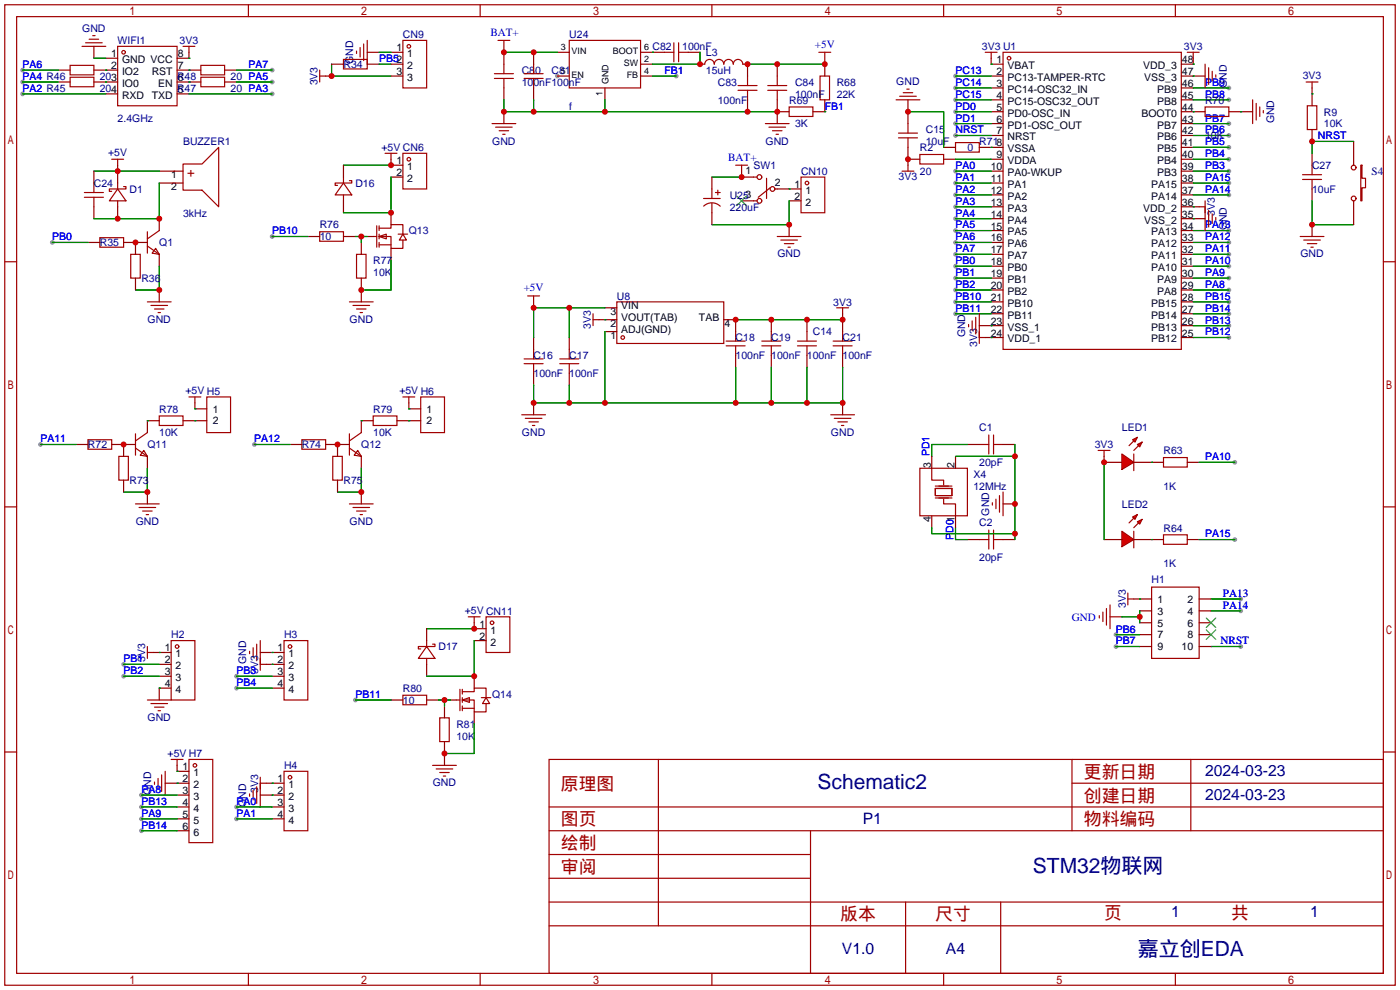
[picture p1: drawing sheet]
<svg xmlns="http://www.w3.org/2000/svg" width="299mm" height="212mm" viewBox="0 0 299 212" stroke-linecap="round" stroke-linejoin="round" font-family="sans-serif">
<g fill="#999">
<circle cx="119.1" cy="16.3" r=".51"/>
<circle cx="4.8" cy="20.1" r=".51"/>
<circle cx="58.2" cy="20.1" r=".51"/>
<circle cx="4.8" cy="17.5" r=".51"/>
<circle cx="58.2" cy="17.5" r=".51"/>
<circle cx="4.8" cy="15" r=".51"/>
<circle cx="58.2" cy="15" r=".51"/>
<circle cx="11.2" cy="51.8" r=".51"/>
<circle cx="263.9" cy="98.8" r=".51"/>
<circle cx="263.9" cy="115.3" r=".51"/>
<circle cx="265.2" cy="128" r=".51"/>
<circle cx="265.2" cy="130.6" r=".51"/>
<circle cx="265.2" cy="138.2" r=".51"/>
<circle cx="238.5" cy="135.6" r=".51"/>
<circle cx="238.5" cy="138.2" r=".51"/>
<circle cx="204.2" cy="36.6" r=".51"/>
<circle cx="204.2" cy="39.1" r=".51"/>
<circle cx="204.2" cy="41.7" r=".51"/>
<circle cx="204.2" cy="44.2" r=".51"/>
<circle cx="204.2" cy="46.7" r=".51"/>
<circle cx="204.2" cy="49.3" r=".51"/>
<circle cx="204.2" cy="51.8" r=".51"/>
<circle cx="204.2" cy="54.4" r=".51"/>
<circle cx="262.6" cy="62" r=".51"/>
<circle cx="262.6" cy="59.4" r=".51"/>
<circle cx="262.6" cy="56.9" r=".51"/>
<circle cx="262.6" cy="54.4" r=".51"/>
<circle cx="262.6" cy="51.8" r=".51"/>
<circle cx="262.6" cy="49.3" r=".51"/>
<circle cx="262.6" cy="41.7" r=".51"/>
<circle cx="262.6" cy="39.1" r=".51"/>
<circle cx="204.2" cy="56.9" r=".51"/>
<circle cx="204.2" cy="59.4" r=".51"/>
<circle cx="204.2" cy="62" r=".51"/>
<circle cx="262.6" cy="36.6" r=".51"/>
<circle cx="262.6" cy="34" r=".51"/>
<circle cx="262.6" cy="31.5" r=".51"/>
<circle cx="262.6" cy="29" r=".51"/>
<circle cx="262.6" cy="26.4" r=".51"/>
<circle cx="262.6" cy="21.3" r=".51"/>
<circle cx="262.6" cy="18.8" r=".51"/>
<circle cx="204.2" cy="64.5" r=".51"/>
<circle cx="204.2" cy="67.1" r=".51"/>
<circle cx="262.6" cy="72.1" r=".51"/>
<circle cx="262.6" cy="69.6" r=".51"/>
<circle cx="262.6" cy="67.1" r=".51"/>
<circle cx="262.6" cy="64.5" r=".51"/>
<circle cx="204.2" cy="23.9" r=".51"/>
<circle cx="204.2" cy="26.4" r=".51"/>
<circle cx="204.2" cy="29" r=".51"/>
<circle cx="204.2" cy="16.3" r=".51"/>
<circle cx="204.2" cy="18.8" r=".51"/>
<circle cx="204.2" cy="21.3" r=".51"/>
<circle cx="26.4" cy="142" r=".51"/>
<circle cx="26.4" cy="144.5" r=".51"/>
<circle cx="8.6" cy="95" r=".51"/>
<circle cx="54.4" cy="95" r=".51"/>
<circle cx="58.2" cy="50.5" r=".51"/>
<circle cx="50.5" cy="172.5" r=".51"/>
<circle cx="50.5" cy="175" r=".51"/>
<circle cx="30.2" cy="172.5" r=".51"/>
<circle cx="30.2" cy="177.5" r=".51"/>
<circle cx="30.2" cy="175" r=".51"/>
<circle cx="30.2" cy="169.9" r=".51"/>
<circle cx="50.5" cy="144.5" r=".51"/>
<circle cx="50.5" cy="147.1" r=".51"/>
<circle cx="144.5" cy="16.3" r=".51"/>
<circle cx="75.9" cy="149.6" r=".51"/>
</g>
<g fill="none" stroke="#a10000" stroke-width=".25">
<path d="M1 1h297.2v209.6h-297.2zM3.6 3.6h292.1v204.4h-292.1zM15 16.5h5.1v2h-5.1zM15 14h5.1v2h-5.1zM17.5 9.9h5.1M18.3 9.1h3.5M19 8.4h2.1M19.8 7.6h.5M25.1 9.9h12.7v12.7h-12.7zM39.1 9.9h2.6M40.4 9.9v1.3M42.9 16.5h5.1v2h-5.1z"/>
<path d="M42.9 14h5.1v2h-5.1zM53.1 1v2.6M68.3 15v2.5M68.3 16.3h1.3M73.4 12.7h5.1v2h-5.1zM76.2 10.9v.5M77 10.2v2M77.7 9.4v3.6M78.5 8.6v5.1M86.1 8.6h5.1v10.2h-5.1zM102.6 1v2.6M152.1 1v2.6"/>
<path d="M201.7 1v2.6M214.4 11.2h38.1v63.5h-38.1zM251.2 1v2.6M279.1 17.5h2.6M280.4 17.5v1.3M20.1 39.1v2M23.9 34h2.5M25.1 34v1.3M25.1 39.1v1.3M26.4 39.9h.5v.5h-3.5v.5h.5M39.1 35.1h4.1l3.5-3.6v12.7l-3.5-3.6h-4.1zM86.1 32.8h5.1v7.6h-5.1z"/>
<path d="M278.4 38.4h4M278.4 37.3h4M279.4 22.6h2v5.1h-2zM280.4 35.3v2M280.4 38.4v2M290.8 35.3h.3v2.8h.7v2h-.7v2.8h-.3zM1 55.9h2.6M18 42.2h4.1M18 41.1h4.1M20.1 42.2v2M21.3 50.8h5.1v2h-5.1zM25.1 40.4l1.8 2.5h-3.5z"/>
<path d="M25.1 42.9v1.3M27.9 54.4h2.1v5h-2.1zM31.5 52.6l2.5 1.8M31.5 49.5v4.6M33.3 53.1l.7 1.3-1.5-.3zM34 49.3l-2.5 1.8M277.9 50.5h5.1M278.6 51.3h3.6M279.4 52.1h2M280.2 52.8h.5M295.7 55.9h2.5M31.5 64.5h5.1"/>
<path d="M32.3 65.3h3.5M33 66h2.1M33.8 66.8h.5M209.3 95h2M211.3 93v4M212.3 95h2.1M212.3 93v4M242.3 97v3.6M1 108.3h2.6M196.6 100.1h10.2v10.1h-10.2zM199.1 100.1v2.5h2.6v1M199.9 104.4h3.6v1.5h-3.6z"/>
<path d="M199.9 106.4h3.6M199.9 103.9h3.6M201.7 106.7v1h2.5v2.5M209.3 115.3h2M211.3 113.3v4M212.1 107.4v.5M212.3 113.3v4M212.3 115.3h2.1M212.9 106.7v2M213.6 105.9v3.6M214.4 105.2v5M295.7 108.3h2.5"/>
<path d="M1 160.7h2.6M117.3 162.3h178.4v45.7h-178.4zM117.3 177.5h178.4M117.3 172.5h178.4M140.7 162.3v35.6M173.2 177.5v30.5M229.1 162.3v15.2M229.1 167.4h66.6M254.5 162.3v15.2M295.7 160.7h2.5M117.3 182.6h55.9M117.3 197.9h178.4"/>
<path d="M117.3 192.8h178.4M117.3 187.7h55.9M193.5 192.8v15.2M213.9 192.8v15.2M53.1 208v2.6M102.6 208v2.6M152.1 208v2.6M201.7 208v2.6M251.2 208v2.6"/>
<circle cx="26.4" cy="11.2" r=".38"/>
<circle cx="87.4" cy="9.9" r=".38"/>
<circle cx="215.6" cy="12.4" r=".38"/>
<circle cx="87.4" cy="34" r=".38"/>
<circle cx="289.3" cy="35.8" r=".51"/>
<circle cx="289.3" cy="42.4" r=".51"/>
</g>
<g fill="none" stroke="#870000" stroke-width=".25">
<path d="M12.4 15h2.6M12.4 17.5h2.6M20.1 15h5M20.1 17.5h5M20.1 9.9v2.5M22.6 12.4h2.5M37.8 15h5.1M37.8 17.5h5.1M40.4 11.2v1.2h-2.6M48 15h2.5M48 17.5h2.5M69.6 16.3h1.3"/>
<path d="M70.9 13.7h2.5M78.5 11.2h2.5M78.5 13.7h2.5M83.6 11.2h2.5M83.6 16.3h2.5M83.6 13.7h2.5M211.8 16.3h2.6M211.8 13.7h2.6M211.8 18.8h2.6M252.5 16.3h2.5M252.5 13.7h2.5M252.5 18.8h2.5"/>
<path d="M280.4 18.8v3.8M20.1 36.6v2.5M22.6 20.1h2.5M25.1 35.3v3.8M34 36.6h5.1M34 39.1h5.1M37.8 20.1h2.6M83.6 35.3h2.5M83.6 37.8h2.5M211.8 36.6h2.6M211.8 39.1h2.6M211.8 21.3h2.6"/>
<path d="M211.8 23.9h2.6M211.8 26.4h2.6M211.8 29h2.6M211.8 31.5h2.6M211.8 34h2.6M252.5 36.6h2.5M252.5 39.1h2.5M252.5 21.3h2.5M252.5 23.9h2.5M252.5 26.4h2.5M252.5 29h2.5M252.5 31.5h2.5"/>
<path d="M252.5 34h2.5M280.4 27.7v2.5M280.4 32.8v2.5M289.3 30.2v5.1M18.8 51.8h2.5M20.1 44.2v2.5M25.1 44.2v2.5M26.4 51.8h5.1M29 51.8v2.6M29 59.4v2.6M34 46.7v2.6M34 54.4v2.5"/>
<path d="M211.8 51.8h2.6M211.8 41.7h2.6M211.8 44.2h2.6M211.8 46.7h2.6M211.8 49.3h2.6M211.8 54.4h2.6M211.8 56.9h2.6M211.8 59.4h2.6M252.5 51.8h2.5M252.5 41.7h2.5M252.5 44.2h2.5M252.5 46.7h2.5"/>
<path d="M252.5 49.3h2.5M252.5 54.4h2.5M252.5 56.9h2.5M252.5 59.4h2.5M280.4 40.4v2.5M280.4 48v2.5M289.3 42.9v5.1M34 62v2.5M211.8 62h2.6M211.8 64.5h2.6M211.8 67.1h2.6M211.8 69.6h2.6"/>
<path d="M211.8 72.1h2.6M252.5 62h2.5M252.5 64.5h2.5M252.5 67.1h2.5M252.5 69.6h2.5M252.5 72.1h2.5M199.1 97.5v2.6M204.2 97.5v2.6M206.8 95h2.5M214.4 95h2.5M199.1 110.2v2.6M204.2 110.2v2.6"/>
<path d="M206.8 115.3h2.5M214.4 115.3h2.5M214.4 107.7h2.5"/>
</g>
<g fill="none" stroke="#008700" stroke-width=".25">
<path d="M4.8 17.5h7.6M4.8 15h7.6M20.1 12.4h2.5M22.6 17.5h.1M22.6 15h.1M40.4 17.5h.1M40.4 15h.1M40.4 12.4h.1M50.5 17.5h7.7M50.5 15h7.7M70.9 13.7v2.6h12.7M81 13.7h2.6"/>
<path d="M81 11.2h2.6M4.8 20.1h17.8M20.1 36.6h13.9M34 39.1v7.6h-13.9M40.4 20.1h17.8M280.4 20.1h.1M289.3 30.2h-8.9v2.6M11.2 51.8h7.6M29 51.8h.1M34 56.9v5.1h-5M280.4 42.9v5.1h8.9M204.2 97.5h12.7"/>
<path d="M206.8 95h-7.7v2.5M216.9 95v20.3M199.1 112.8v1.2h17.8M204.2 112.8v2.5h2.6"/>
</g>
<g fill="#f00" stroke="#a10000" stroke-width=".25">
<path d="M239.8 97l2.5 1.8-2.5 1.5z"/>
<path d="M242.1 94l1-.5-.5 1z"/>
<path d="M243.1 95l1-.5-.5 1z"/>
</g>
<path d="M242.3 94.2l-1 1M243.3 95.2l-1 1.1M242.3 113.5v3.6" fill="none" stroke="#a10000" stroke-width=".25"/>
<path d="M236 98.8h3.8M242.3 98.8h3.8" fill="none" stroke="#870000" stroke-width=".25"/>
<g fill="#f00" stroke="#a10000" stroke-width=".25">
<path d="M239.8 113.5l2.5 1.8-2.5 1.5z"/>
<path d="M242.1 110.5l1-.5-.5 1z"/>
<path d="M243.1 111.5l1-.5-.5 1z"/>
</g>
<g fill="none" stroke="#a10000" stroke-width=".25">
<path d="M105.7 16.8h4M105.7 15.7h4M106.4 8.6h2.6M107.7 8.6v2.6M107.7 13.7v2M107.7 16.8v2M112 16.8h4.1M112 15.7h4.1M114 13.7v2M114 16.8v2M121.7 8.6h15.2v10.2h-15.2zM142 11.2h2"/>
<path d="M144 9.1v4.1M145 11.2h2.1M145 9.1v4.1M150.6 13.7a1.02 1.02 0 0 1 1-1 1.02 1.02 0 0 1 1.1 1 1.02 1.02 0 0 1 1-1 1.02 1.02 0 0 1 1 1 1.02 1.02 0 0 1 1-1 1.02 1.02 0 0 1 1 1 1.02 1.02 0 0 1 1-1 1.02 1.02 0 0 1 1 1M157.7 19.3h4.1M157.7 18.3h4.1M159.8 16.3v2M159.8 19.3v2M164.1 19.3h4M164.1 18.3h4M166.1 16.3v2M166.1 19.3v2"/>
<path d="M175 11.2h2.5M175.3 16.3h2v5h-2zM176.3 11.2v2.5M193 19.8h2.1M193.8 19.1h.5M210.6 11.2h2.5M211.8 11.2v1.2M253.7 11.2h2.6M255 11.2v1.2M257.6 13.7v5.1M258.3 14.5v3.5M259.1 15.2v2.1"/>
<path d="M259.8 16v.5M73.4 39.1l1.8 2.6h-3.6zM73.4 37.8v1.3M74.7 38.6h.5v.5h-3.6v.5h.5M82.3 32.8h2.5M83.6 32.8v1.2M105.2 26.4h5M105.9 27.2h3.6M106.7 27.9h2M107.4 28.7h.5M157.2 35.3h2.6M158.5 35.3v2.5"/>
<path d="M161 37.8h.8M163.6 26.4h5.1M163.8 38.1v4.3M164.3 27.2h3.6M165.1 27.9h2M165.9 28.7h.5M168.7 22.9h5v2h-5zM171.2 37.8h5.1v7.7h-5.1zM191.5 21.3h5.1M192 28.4h4.1M192 29.5h4.1M192.3 20.6h3.5"/>
<path d="M192.8 36.6h2.5M194.1 26.4v2M194.1 29.5v2M194.1 35.3v1.3M196.6 33h5.1v2.1h-5.1zM204.2 30.5h5.1v2h-5.1zM257.6 22.9h5v2h-5zM267.7 21.3v5.1M268.5 22.1v3.6M269.2 22.9v2M270 23.6v.5M68.3 49.5h5.1v2.1h-5.1z"/>
<path d="M73.4 41.7v1.2M76.2 54.4h2v5h-2zM79.8 50.5h.7M80.5 48.3v4.5M81 50.5h2.6v2.6h2.5v-1.8M81 48.8h2.6v-.8h2.5v2M81 50.5l1.5-.5v1.1zM81 48.3v1M81 50v1.1M81 51.8v1M81 52.3h2.6M85.1 50h2"/>
<path d="M86.1 50l.8 1.3h-1.6zM150.4 42.4h3.5M150.4 44.1a2.54 2.54 0 0 1 3.5 0M152.1 40.4v2M152.1 43.4v2.1M152.9 41.1h1M153.4 40.6v1.1M161 42.9h.8M164.6 40.1l-2.5 2.1M165.6 40.4h.5M166.1 50.5h5.1M166.9 51.3h3.5"/>
<path d="M167.6 52.1h2.1M168.4 52.8h.5M256.3 44.2h1.3M257.6 42.9v6.4M258.3 45v3.5M259.1 45.7v2.1M259.8 46.5v.5M74.7 64.5h5.1M75.4 65.3h3.6M76.2 66h2M77 66.8h.5M112 77.7h4.1"/>
<path d="M112 76.7h4.1M112.8 63.2h2.5M114 63.2v2.6M114 74.7v2M114 77.7v2.1M119.6 77.7h4.1M119.6 76.7h4.1M121.7 74.7v2M121.7 77.7v2.1M126.7 67.1v2.5M126.7 68.3h1.3M131.8 64.5h22.9v8.9h-22.9z"/>
<path d="M155.2 73.9h4.1M155.2 72.9h4.1M157.2 70.9v2M157.2 73.9v2M162.8 73.9h4.1M162.8 72.9h4.1M164.8 70.9v2M164.8 73.9v2M170.4 73.9h4.1M170.4 72.9h4.1M172.5 70.9v2M172.5 73.9v2"/>
<path d="M178.1 73.9h4M178.1 72.9h4M178.8 65.8h2.6M180.1 65.8v1.3M180.1 70.9v2M180.1 73.9v2M207 69.3v.5M207.8 68.6v2M208.5 67.8v3.6M209.3 67.1v6.3M209.3 72.1h1.3M18.8 94h5.1v2h-5.1z"/>
<path d="M25.4 97.5h2v5.1h-2zM29 95.8l2.5 1.7M29 92.7v4.6M30.7 96.3l.8 1.2-1.5-.2zM31.5 92.5l-2.5 1.7M34 88.9h5.1v2h-5.1zM40.4 84.8h2.5M41.7 84.8v1.3M44.2 84.8h5.1v7.7h-5.1zM64.5 94h5.1v2h-5.1zM71.1 97.5h2.1v5.1h-2.1zM74.7 95.8l2.5 1.7"/>
<path d="M74.7 92.7v4.6M76.5 96.3l.7 1.2-1.5-.2zM77.2 92.5l-2.5 1.7M79.8 88.9h5v2h-5zM86.1 84.8h2.5M87.4 84.8v1.3M89.9 84.8h5.1v7.7h-5.1zM111.5 88.6h5.1M112.3 89.4h3.5M113 90.2h2.1M113.8 90.9h.5M177.5 88.6h5.1"/>
<path d="M178.3 89.4h3.6M179.1 90.2h2M179.8 90.9h.5M234.7 96.3h2.5M236 96.3v1.2M248.7 97.8h5v2h-5zM29 107.7h5M29.7 108.5h3.6M30.5 109.2h2M31.2 110h.5M74.7 107.7h5.1M75.4 108.5h3.6"/>
<path d="M76.2 109.2h2M77 110h.5M242.3 110.7l-1 1.1M243.3 111.8l-1 1M248.7 114.3h5v2h-5zM31.5 138.2v2.5M31.5 139.4h1.3M36.6 136.9h5.1v12.7h-5.1zM53.3 139.2v.5M54.1 138.4v2.1M54.9 137.7v3.5M55.6 136.9v6.4"/>
<path d="M60.7 136.9h5.1v12.7h-5.1zM91.2 138.2l1.8 2.5h-3.6zM91.2 136.9v1.3M92.5 137.7h.5v.5h-3.6v.5h.5M100.1 131.8h2.5M101.3 131.8v1.3M103.9 131.8h5.1v7.6h-5.1zM234.9 131.6v.5M235.7 130.8v2M236.5 130v3.6M237.2 131.8h2.6M237.2 129.3v5.1"/>
<path d="M241 126.7v2.6M241 128h1.3M246.1 125.5h10.2v15.2h-10.2zM31.5 149.6h5.1M32.3 150.4h3.5M33 151.1h2.1M33.8 151.9h.5M55.6 142h1.3M86.1 148.6h5.1v2h-5.1zM91.2 140.7v1.3M94 153.4h2v5.1h-2zM97.5 149.6h.8"/>
<path d="M98.3 147.3v4.6M98.8 149.6h2.5v2.5h2.6v-1.7M98.8 147.8h2.5v-.7h2.6v2M98.8 149.6l1.5-.5v1zM98.8 147.3v1M98.8 149.1v1M98.8 150.9v1M98.8 151.4h2.5M102.9 149.1h2M103.9 149.1l.7 1.3h-1.5zM33 167.1v.5M33.8 166.4v2"/>
<path d="M34.5 165.6v3.6M35.3 164.8v5.1M36.6 162.3h2.5M37.8 162.3v1.3M40.4 162.3h5.1v17.8h-5.1zM53.3 169.7v.5M54.1 168.9v2M54.9 168.1v3.6M55.6 166.1v6.4M55.6 167.4h1.3M60.7 164.8h5.1v12.7h-5.1zM92.5 163.6h5"/>
<path d="M93.2 164.3h3.6M94 165.1h2M94.7 165.9h.5"/>
<circle cx="162.3" cy="37.8" r=".51"/>
<circle cx="172.5" cy="39.1" r=".38"/>
<circle cx="162.3" cy="42.9" r=".51"/>
<circle cx="165.1" cy="40.4" r=".51"/>
<circle cx="133.1" cy="72.1" r=".38"/>
<circle cx="37.8" cy="138.2" r=".38"/>
<circle cx="62" cy="138.2" r=".38"/>
<circle cx="105.2" cy="133.1" r=".38"/>
<circle cx="41.7" cy="163.6" r=".38"/>
<circle cx="62" cy="166.1" r=".38"/>
</g>
<g fill="none" stroke="#870000" stroke-width=".25">
<path d="M107.7 11.2h.1M107.7 11.2v2.5M107.7 18.8v2.5M114 11.2v2.5M114 18.8v2.5M119.1 16.3h2.6M119.1 11.2h2.6M129.3 18.8v2.5M136.9 16.3h2.5M136.9 13.7h2.5M136.9 11.2h5.1M147.1 11.2h2.5"/>
<path d="M149.6 13.7h1M158.7 13.7h1.1v2.6M166.1 13.7v2.6M176.3 13.7h.1M176.3 13.7v2.6M211.8 12.4v1.3M255 12.4v1.3M255 16.3h2.6M73.4 35.3v2.5M83.6 34v1.3M107.7 23.9v2.5M152.1 37.8v2.6"/>
<path d="M158.5 37.8h2.5M159.8 21.3v2.6M166.1 23.9h2.6M166.1 21.3v5.1M176.3 21.3v2.6h-2.6M194.1 21.3v5.1M194.1 31.5v3.8M194.1 34h2.5M201.7 34h2.5M201.7 31.5h2.5M209.3 31.5h2.5M255 23.9h2.6"/>
<path d="M262.6 23.9h5.1M65.8 50.5h2.5M73.4 42.9v2.6M73.4 50.5h2.5M77.2 51.8v2.6M77.2 59.4v5.1M78.5 50.5h1.3M83.6 45.5v2.5M83.6 53.1v2.5M152.1 45.5v2.5M158.5 42.9h2.5M166.1 40.4h5.1"/>
<path d="M168.7 42.9h2.5M168.7 48v2.5M255 44.2h1.3M255 46.7h2.6M114 72.1v2.6M114 79.8v2.5M114 65.8h.1M121.7 72.1v2.6M121.7 79.8v2.5M128 68.3h3.8M129.3 70.9h2.5M129.3 65.8h2.5"/>
<path d="M154.7 68.3h2.5v2.6M157.2 75.9v2.6M164.8 68.3v2.6M164.8 75.9v2.6M172.5 68.3v2.6M172.5 75.9v2.6M180.1 67.1v3.8M180.1 75.9v2.6M209.3 69.6h2.5M210.6 72.1h1.2M16.3 95h2.5M23.9 95h5.1"/>
<path d="M26.4 95v2.5M31.5 97.5v2.6M34 89.9h-2.5v2.6M39.1 89.9h5.1M41.7 86.1v1.3h2.5M62 95h2.5M69.6 95h5.1M72.1 95v2.5M77.2 97.5v2.6M79.8 89.9h-2.6v2.6M84.8 89.9h5.1M87.4 86.1v1.3h2.5"/>
<path d="M114 86.1v2.5M180.1 86.1v2.5M236 97.5v1.3M246.1 98.8h2.6M253.7 98.8h2.6M26.4 102.6v2.6M31.5 105.2v2.5M72.1 102.6v2.6M77.2 105.2v2.5M236 115.3h3.8M242.3 115.3h6.4M253.7 115.3h2.6"/>
<path d="M32.8 139.4h3.8M55.6 139.4h5.1M91.2 134.4v2.5M101.3 133.1v1.3h2.6M101.3 136.9h2.6M239.8 131.8h.1M242.3 128h3.8M243.6 130.6h2.5M243.6 133.1h2.5M243.6 135.6h2.5M243.6 138.2h2.5M256.3 128h2.5"/>
<path d="M256.3 130.6h2.5M256.3 133.1h2.5M256.3 135.6h2.5M256.3 138.2h2.5M34 142h2.6M34 144.5h2.6M36.6 147.1h-2.6v2.5M56.9 142h3.8M58.2 144.5h2.5M58.2 147.1h2.5M83.6 149.6h2.5M91.2 142v2.5"/>
<path d="M91.2 149.6h2.5M95 150.9v2.5M95 158.5v5.1M96.3 149.6h1.2M101.3 144.5v2.6M101.3 152.1v2.6M35.3 167.4h5.1M37.8 169.9h2.6M37.8 172.5h2.6M37.8 175h2.6M37.8 163.6v1.2h2.6M37.8 177.5h2.6"/>
<path d="M55.6 169.9h5.1M56.9 167.4h3.8M58.2 172.5h2.5M58.2 175h2.5"/>
</g>
<g fill="none" stroke="#008700" stroke-width=".25">
<path d="M107.7 11.2h11.4M139.4 11.2h.1M139.4 16.3h5.1M149.6 11.2v2.5h-10.2M159.8 13.7h16.5M204.2 18.8h7.6M204.2 16.3h7.6M211.8 13.7h.1M255 13.7h.1M255 16.3h.1M255 18.8h7.6M73.4 35.3h10.2"/>
<path d="M83.6 37.8v7.7h-10.2M107.7 21.3v2.6h58.4M114 21.3v2.6M129.3 21.3v2.6M152.1 37.8h6.4M176.3 23.9h.1M194.1 34h.1M194.1 23.9h7.6v7.6M204.2 36.6h7.6M204.2 39.1h7.6M204.2 34h7.6M204.2 29h7.6"/>
<path d="M204.2 26.4h7.6M204.2 21.3h7.6M204.2 23.9h7.6M211.8 31.5h.1M255 23.9h.1M255 36.6h7.6M255 39.1h7.6M255 34h7.6M255 31.5h7.6M255 29h7.6M255 26.4h7.6M255 21.3h7.6"/>
<path d="M265.2 23.9h.1M58.2 50.5h7.6M75.9 50.5h2.6M77.2 50.5v1.3M83.6 55.6v6.4h-6.4M168.7 40.4h.1M168.7 42.9v5.1h-16.6M204.2 41.7h7.6M204.2 44.2h7.6M204.2 46.7h7.6M204.2 49.3h7.6M204.2 51.8h7.6"/>
<path d="M204.2 54.4h7.6M204.2 59.4h7.6M204.2 56.9h7.6M255 44.2h.1M255 46.7h.1M255 41.7h7.6M255 49.3h7.6M255 51.8h7.6M255 54.4h7.6M255 59.4h7.6M255 56.9h7.6M121.7 65.8v6.3"/>
<path d="M129.3 68.3h.1M129.3 70.9v15.2M129.3 65.8h-15.3v6.3M157.2 68.3h22.9M157.2 78.5v7.6M164.8 78.5v7.6M172.5 78.5v7.6M180.1 78.5v7.6h-66.1v-3.8M204.2 62h7.6M204.2 64.5h7.6M204.2 67.1h7.6M211.8 72.1h.1"/>
<path d="M211.8 69.6h.1M255 62h7.6M255 64.5h7.6M255 67.1h7.6M255 72.1h7.6M255 69.6h7.6M8.6 95h7.7M26.4 95h.1M31.5 89.9h.1M41.7 87.4h.1M41.7 89.9h.1M54.4 95h7.6"/>
<path d="M72.1 95h.1M77.2 89.9h.1M87.4 87.4h.1M87.4 89.9h.1M121.7 82.3v3.8M236 98.8v16.5M246.1 98.8h.1M256.3 98.8h7.6M31.5 100.1v5.1h-5.1M77.2 100.1v5.1h-5.1M246.1 115.3h.1M256.3 115.3h7.6"/>
<path d="M34 139.4h.1M58.2 139.4h.1M91.2 134.4h10.1M101.3 136.9v7.6h-10.1M238.5 138.2h5.1M238.5 135.6h5.1M239.8 131.8h3.8M243.6 128h.1M243.6 130.6v2.5M258.8 128h6.4M258.8 130.6h6.4M258.8 138.2h6.4"/>
<path d="M26.4 142h7.6M26.4 144.5h7.6M34 147.1h.1M50.5 144.5h7.7M50.5 147.1h7.7M58.2 142h.1M75.9 149.6h7.7M93.7 149.6h2.6M95 149.6v1.3M101.3 154.7v6.3h-6.3M30.2 172.5h7.6M30.2 175h7.6"/>
<path d="M30.2 177.5h7.6M30.2 169.9h7.6M37.8 164.8h.1M37.8 167.4h.1M50.5 172.5h7.7M50.5 175h7.7M58.2 167.4h.1M58.2 169.9h.1"/>
</g>
<path d="M157.5 41.9l2 2M159.5 41.9l-2 2M257.8 132.1l2 2M257.8 134.6l2 2.1M259.8 132.1l-2 2M259.8 134.6l-2 2.1" fill="none" stroke="#3c3" stroke-width=".25"/>
<g fill="#c00">
<circle cx="70.9" cy="16.3" r=".63"/>
<circle cx="25.1" cy="36.6" r=".63"/>
<circle cx="34" cy="46.7" r=".63"/>
<circle cx="25.1" cy="46.7" r=".63"/>
<circle cx="34" cy="62" r=".63"/>
<circle cx="29" cy="51.8" r=".63"/>
<circle cx="280.4" cy="48" r=".63"/>
<circle cx="280.4" cy="30.2" r=".63"/>
<circle cx="216.9" cy="97.5" r=".63"/>
<circle cx="216.9" cy="107.7" r=".63"/>
<circle cx="216.9" cy="114" r=".63"/>
<circle cx="236" cy="98.8" r=".63"/>
<circle cx="243.6" cy="131.8" r=".63"/>
<circle cx="194.1" cy="34" r=".63"/>
<circle cx="194.1" cy="23.9" r=".63"/>
<circle cx="31.5" cy="105.2" r=".63"/>
<circle cx="26.4" cy="95" r=".63"/>
<circle cx="77.2" cy="105.2" r=".63"/>
<circle cx="72.1" cy="95" r=".63"/>
<circle cx="83.6" cy="35.3" r=".63"/>
<circle cx="77.2" cy="50.5" r=".63"/>
<circle cx="77.2" cy="62" r=".63"/>
<circle cx="83.6" cy="45.5" r=".63"/>
<circle cx="114" cy="11.2" r=".63"/>
<circle cx="107.7" cy="11.2" r=".63"/>
<circle cx="149.6" cy="13.7" r=".63"/>
<circle cx="159.8" cy="23.9" r=".63"/>
<circle cx="129.3" cy="23.9" r=".63"/>
<circle cx="166.1" cy="23.9" r=".63"/>
<circle cx="114" cy="23.9" r=".63"/>
<circle cx="107.7" cy="23.9" r=".63"/>
<circle cx="159.8" cy="13.7" r=".63"/>
<circle cx="166.1" cy="13.7" r=".63"/>
<circle cx="176.3" cy="13.7" r=".63"/>
<circle cx="168.7" cy="48" r=".63"/>
<circle cx="158.5" cy="37.8" r=".63"/>
<circle cx="157.2" cy="68.3" r=".63"/>
<circle cx="164.8" cy="68.3" r=".63"/>
<circle cx="172.5" cy="68.3" r=".63"/>
<circle cx="180.1" cy="68.3" r=".63"/>
<circle cx="114" cy="65.8" r=".63"/>
<circle cx="121.7" cy="65.8" r=".63"/>
<circle cx="180.1" cy="86.1" r=".63"/>
<circle cx="114" cy="86.1" r=".63"/>
<circle cx="121.7" cy="86.1" r=".63"/>
<circle cx="157.2" cy="86.1" r=".63"/>
<circle cx="164.8" cy="86.1" r=".63"/>
<circle cx="172.5" cy="86.1" r=".63"/>
<circle cx="129.3" cy="86.1" r=".63"/>
<circle cx="101.3" cy="134.4" r=".63"/>
<circle cx="95" cy="149.6" r=".63"/>
<circle cx="95" cy="161" r=".63"/>
<circle cx="101.3" cy="144.5" r=".63"/>
</g>
<g font-size="4.5" fill="#000080">
<text x="174.7" y="168.7">Schematic2</text>
<text x="220.8" y="186.5">STM32物联网</text>
<text x="243.2" y="204.3">嘉立创EDA</text>
</g>
<g font-size="3.8" fill="#a00000">
<text x="231.6" y="166.2">更新日期</text>
<text x="119.9" y="168.8">原理图</text>
<text x="231.6" y="171.3">创建日期</text>
<text x="119.9" y="176.4">图页</text>
<text x="231.6" y="176.4">物料编码</text>
<text x="119.9" y="181.5">绘制</text>
<text x="119.9" y="186.6">审阅</text>
<text x="179.6" y="196.7">版本</text>
<text x="199.9" y="196.7">尺寸</text>
<text x="236" y="196.5">页</text>
<text x="263.1" y="196.5">共</text>
</g>
<g font-size="3.4" fill="#000080">
<text x="257.6" y="165.9">2024-03-23</text>
<text x="257.6" y="170.9">2024-03-23</text>
<text x="184.4" y="176">P1</text>
<text x="250.3" y="196.1">1</text>
<text x="280" y="196.1">1</text>
<text x="179.9" y="204">V1.0</text>
<text x="202.2" y="204">A4</text>
</g>
<text font-size="2.8" fill="#a00000" x="40" y="37.8">+</text>
<g font-size="2.4" fill="#00f">
<text x="104.8" y="7.7">BAT+</text>
<text x="174.2" y="10.2">+5V</text>
<text x="155.6" y="34.3">BAT+</text>
<text x="111.9" y="62.3">+5V</text>
<text x="261.4" y="127.5">PA13</text>
<text x="261.4" y="130.1">PA14</text>
<text x="229" y="132.6">GND</text>
<text x="260.9" y="137.7">NRST</text>
</g>
<text font-size="2.4" fill="#000080" x="293.1" y="37.4">S4</text>
<g font-size="2.2" fill="#000080">
<text x="17.6" y="6.8">GND</text>
<text x="25.1" y="9.5">WIFI1</text>
<text x="38.4" y="9.3">3V3</text>
<text x="86.1" y="8.2">CN9</text>
<text x="121.7" y="8.2">U24</text>
<text x="139.4" y="10.7">C82</text>
<text x="145.8" y="10.7">100nF</text>
<text x="150.9" y="12">L3</text>
<text x="209.8" y="10.6">3V3 U1</text>
<text x="253" y="10.6">3V3</text>
<text x="21.3" y="17.1">203</text>
<text x="37.8" y="17.1">R48</text>
<text x="49.3" y="17.1">20 PA5</text>
<text x="73.4" y="14.5">R34</text>
<text x="75.5" y="13.7" transform="rotate(-90 75.5 13.7)">GND</text>
<text x="111.5" y="15.8">C80</text>
<text x="117.9" y="15.8">C81</text>
<text x="150.9" y="15.8">15uH</text>
<text x="278.4" y="16.9">3V3</text>
<text x="21.3" y="19.6">204</text>
<text x="37.8" y="19.6">R47</text>
<text x="49.3" y="19.6">20 PA3</text>
<text x="67.9" y="18.2" transform="rotate(-90 67.9 18.2)">3V3</text>
<text x="111.5" y="18.3">100nF100nF</text>
<text x="121.7" y="23.4">f</text>
<text x="153.4" y="18.3">C83</text>
<text x="153.4" y="22.2">100nF</text>
<text x="168.7" y="22.2">R69</text>
<text x="169.9" y="18.3">C84</text>
<text x="169.9" y="20.9">100nF</text>
<text x="178.8" y="18.3">R68</text>
<text x="178.8" y="20.9">22K</text>
<text x="191.6" y="18.2">GND</text>
<text x="257.6" y="22.2">R70</text>
<text x="262.2" y="18.7" transform="rotate(-90 262.2 18.7)">GND</text>
<text x="25.1" y="26">2.4GHz</text>
<text x="169.9" y="27.2">3K</text>
<text x="197.9" y="28.5">C15</text>
<text x="257.6" y="29.8">10K</text>
<text x="272.3" y="26.4" transform="rotate(-90 272.3 26.4)">GND</text>
<text x="283" y="24.7">R9</text>
<text x="283" y="27.2">10K</text>
<text x="23.1" y="33.4">+5V</text>
<text x="39.1" y="31">BUZZER1</text>
<text x="81.5" y="32.2">+5V CN6</text>
<text x="105.2" y="30.9">GND</text>
<text x="163.6" y="30.9">GND</text>
<text x="196.6" y="32.3">R2</text>
<text x="197.9" y="31">10uF</text>
<text x="206.8" y="32.3">0</text>
<text x="209.3" y="31">R718</text>
<text x="20.1" y="39.9">C24</text>
<text x="27.7" y="41.2">D1</text>
<text x="75.9" y="39.9">D16</text>
<text x="161" y="36.1">SW1</text>
<text x="171.2" y="37.4">CN10</text>
<text x="192.1" y="38.5">3V3</text>
<text x="196.6" y="37.4">20</text>
<text x="280.4" y="36.1">C27</text>
<text x="280.4" y="41.2">10uF</text>
<text x="39.1" y="46.3">3kHz</text>
<text x="156" y="42.5">U253</text>
<text x="156" y="45">220uF</text>
<text x="259.6" y="46.2" transform="rotate(-90 259.6 46.2)">3V3</text>
<text x="21.3" y="52.6">R35</text>
<text x="34" y="52.6">Q1</text>
<text x="68.3" y="48.8">R76</text>
<text x="68.3" y="51.4">10</text>
<text x="87.4" y="50.1">Q13</text>
<text x="262.2" y="49.2" transform="rotate(-90 262.2 49.2)">GND</text>
<text x="79.8" y="56.4">R77</text>
<text x="79.8" y="59">10K</text>
<text x="166.2" y="55">GND</text>
<text x="277.9" y="55">GND</text>
<text x="30.2" y="60.3">R36</text>
<text x="131.8" y="64.1">U8</text>
<text x="178.1" y="65.3">3V3</text>
<text x="31.5" y="69">GND</text>
<text x="74.7" y="69">GND</text>
<text x="126.3" y="70.3" transform="rotate(-90 126.3 70.3)">3V3</text>
<text x="173.7" y="71.7">C14</text>
<text x="114" y="76.8">C16</text>
<text x="121.7" y="76.8">C17</text>
<text x="157.2" y="73">C18</text>
<text x="157.2" y="76.8">100nF</text>
<text x="164.8" y="73">C19</text>
<text x="164.8" y="76.8">100nF</text>
<text x="172.5" y="76.8">100nF</text>
<text x="180.1" y="73">C21</text>
<text x="180.1" y="76.8">100nF</text>
<text x="206.3" y="72.1" transform="rotate(-90 206.3 72.1)">GND</text>
<text x="208.8" y="74.1" transform="rotate(-90 208.8 74.1)">3V3</text>
<text x="114" y="80.6">100nF</text>
<text x="121.7" y="80.6">100nF</text>
<text x="34" y="88.2">R78</text>
<text x="39.6" y="84.2">+5V H5</text>
<text x="79.8" y="88.2">R79</text>
<text x="85.4" y="84.2">+5V H6</text>
<text x="18.8" y="95.8">R72</text>
<text x="31.5" y="95.8">Q11</text>
<text x="34" y="93.3">10K</text>
<text x="64.5" y="95.8">R74</text>
<text x="77.2" y="95.8">Q12</text>
<text x="79.8" y="93.3">10K</text>
<text x="111.6" y="93.1">GND</text>
<text x="177.6" y="93.1">GND</text>
<text x="209.3" y="92">C1</text>
<text x="234" y="95.8">3V3</text>
<text x="239.8" y="92">LED1</text>
<text x="209.3" y="99.6">20pF</text>
<text x="248.7" y="97.1">R63</text>
<text x="27.7" y="103.4">R73</text>
<text x="73.4" y="103.4">R75</text>
<text x="208" y="102.2">X4</text>
<text x="208" y="104.7">12MHz</text>
<text x="248.7" y="104.7">1K</text>
<text x="29" y="112.2">GND</text>
<text x="74.7" y="112.2">GND</text>
<text x="209.3" y="112.3">C2</text>
<text x="211.4" y="110.2" transform="rotate(-90 211.4 110.2)">GND</text>
<text x="239.8" y="108.5">LED2</text>
<text x="248.7" y="113.6">R64</text>
<text x="209.3" y="119.9">20pF</text>
<text x="246.1" y="124.5">H1</text>
<text x="248.7" y="121.2">1K</text>
<text x="99.3" y="131.2">+5V CN11</text>
<text x="240.6" y="130" transform="rotate(-90 240.6 130)">3V3</text>
<text x="36.6" y="136.5">H2</text>
<text x="60.7" y="136.5">H3</text>
<text x="31" y="141.4" transform="rotate(-90 31 141.4)">3V3</text>
<text x="52.6" y="141.9" transform="rotate(-90 52.6 141.9)">GND</text>
<text x="55.2" y="144" transform="rotate(-90 55.2 144)">3V3</text>
<text x="93.7" y="139">D17</text>
<text x="86.1" y="147.9">R80</text>
<text x="105.2" y="149.2">Q14</text>
<text x="31.5" y="154.1">GND</text>
<text x="86.1" y="150.4">10</text>
<text x="97.5" y="155.5">R81</text>
<text x="35.8" y="161.7">+5V H7</text>
<text x="97.5" y="158">10K</text>
<text x="60.7" y="164.4">H4</text>
<text x="32.3" y="169.9" transform="rotate(-90 32.3 169.9)">GND</text>
<text x="52.6" y="172.4" transform="rotate(-90 52.6 172.4)">GND</text>
<text x="55.2" y="169.4" transform="rotate(-90 55.2 169.4)">3V3</text>
<text x="92.5" y="168.1">GND</text>
</g>
<g font-size="2.2">
<text x="84.7" y="11">1</text>
<text x="23.8" y="14.8">2</text>
<text x="23.8" y="12.2">1</text>
<text x="26.1" y="16">IO2</text>
<text x="26.1" y="13.5">GND VCC</text>
<text x="32.4" y="16">RST</text>
<text x="38" y="12.2">8</text>
<text x="38" y="14.8">7</text>
<text x="38" y="17.3">6</text>
<text x="84.7" y="16">3</text>
<text x="87" y="12.2">1</text>
<text x="87" y="14.8">2</text>
<text x="87" y="17.3">3</text>
<text x="213" y="13.5">1</text>
<text x="213" y="16">2</text>
<text x="215.3" y="14.8">VBAT</text>
<text x="215.3" y="17.3">PC13-TAMPER-RTC</text>
<text x="244.3" y="14.8">VDD_3</text>
<text x="244.6" y="17.3">VSS_3</text>
<text x="252.6" y="16">47</text>
<text x="252.6" y="13.5">48</text>
<text x="26.1" y="21.1">RXD</text>
<text x="26.1" y="18.6">IO0</text>
<text x="32.4" y="21.1">TXD</text>
<text x="33.8" y="18.6">EN</text>
<text x="38" y="19.9">5</text>
<text x="213" y="18.6">3</text>
<text x="213" y="21.1">4</text>
<text x="213" y="23.7">5</text>
<text x="215.3" y="19.9">PC14-OSC32_IN</text>
<text x="215.3" y="22.4">PC15-OSC32_OUT</text>
<text x="247.3" y="22.4">PB8</text>
<text x="247.3" y="19.9">PB9</text>
<text x="252.6" y="23.7">44</text>
<text x="252.6" y="21.1">45</text>
<text x="252.6" y="18.6">46</text>
<text x="213" y="26.2">6</text>
<text x="213" y="28.7">7</text>
<text x="215.3" y="24.9">PD0-OSC_IN</text>
<text x="215.3" y="27.5">PD1-OSC_OUT</text>
<text x="243.9" y="24.9">BOOT0</text>
<text x="247.3" y="27.5">PB7</text>
<text x="252.6" y="28.7">42</text>
<text x="252.6" y="26.2">43</text>
<text x="84.7" y="35.1">1</text>
<text x="213" y="33.8">9</text>
<text x="215.3" y="30">NRST</text>
<text x="215.3" y="32.6">VSSA</text>
<text x="215.3" y="35.1">VDDA</text>
<text x="247.3" y="35.1">PB4</text>
<text x="247.3" y="32.6">PB5</text>
<text x="247.3" y="30">PB6</text>
<text x="252.6" y="33.8">40</text>
<text x="252.6" y="31.3">41</text>
<text x="36.6" y="38.1">1</text>
<text x="36.6" y="40.7">2</text>
<text x="84.7" y="37.6">2</text>
<text x="87" y="36.4">1</text>
<text x="87" y="38.9">2</text>
<text x="159.3" y="37.1">1</text>
<text x="165.6" y="39.7">2</text>
<text x="169.8" y="40.2">1</text>
<text x="172.1" y="41.4">1</text>
<text x="211.8" y="36.4">10</text>
<text x="211.8" y="38.9">11</text>
<text x="211.8" y="41.4">12</text>
<text x="215.3" y="37.6">PA0-WKUP</text>
<text x="215.3" y="40.2">PA1</text>
<text x="246.1" y="40.2">PA15</text>
<text x="247.3" y="37.6">PB3</text>
<text x="252.6" y="41.4">37</text>
<text x="252.6" y="38.9">38</text>
<text x="252.6" y="36.4">39</text>
<text x="169.8" y="42.7">2</text>
<text x="172.1" y="44">2</text>
<text x="211.8" y="44">13</text>
<text x="211.8" y="46.5">14</text>
<text x="215.3" y="42.7">PA2</text>
<text x="215.3" y="45.3">PA3</text>
<text x="215.3" y="47.8">PA4</text>
<text x="244.3" y="45.3">VDD_2</text>
<text x="244.6" y="47.8">VSS_2</text>
<text x="246.1" y="42.7">PA14</text>
<text x="252.6" y="46.5">35</text>
<text x="252.6" y="44">36</text>
<text x="211.8" y="49.1">15</text>
<text x="211.8" y="51.6">16</text>
<text x="215.3" y="50.3">PA5</text>
<text x="215.3" y="52.9">PA6</text>
<text x="246.1" y="52.9">PA12</text>
<text x="246.1" y="50.3">PA13</text>
<text x="252.6" y="51.6">33</text>
<text x="252.6" y="49.1">34</text>
<text x="211.8" y="54.1">17</text>
<text x="211.8" y="56.7">18</text>
<text x="211.8" y="59.2">19</text>
<text x="215.3" y="55.4">PA7</text>
<text x="215.3" y="58">PB0</text>
<text x="246.1" y="58">PA10</text>
<text x="246.1" y="55.4">PA11</text>
<text x="252.6" y="59.2">30</text>
<text x="252.6" y="56.7">31</text>
<text x="252.6" y="54.1">32</text>
<text x="211.8" y="61.8">20</text>
<text x="211.8" y="64.3">21</text>
<text x="215.3" y="60.5">PB1</text>
<text x="215.3" y="63">PB2</text>
<text x="215.3" y="65.6">PB10</text>
<text x="246.1" y="65.6">PB15</text>
<text x="247.3" y="63">PA8</text>
<text x="247.3" y="60.5">PA9</text>
<text x="252.6" y="64.3">28</text>
<text x="252.6" y="61.8">29</text>
<text x="130.5" y="69.9">2</text>
<text x="130.5" y="67.3">3</text>
<text x="132.8" y="71.2">ADJ(GND)</text>
<text x="132.8" y="68.6">VOUT(TAB)</text>
<text x="132.8" y="66.1">VIN</text>
<text x="149.4" y="68.6">TAB</text>
<text x="154.8" y="69.9">4</text>
<text x="211.8" y="66.8">22</text>
<text x="211.8" y="69.4">23</text>
<text x="211.8" y="71.9">24</text>
<text x="215.3" y="68.1">PB11</text>
<text x="215.3" y="70.7">VSS_1</text>
<text x="246.1" y="70.7">PB13</text>
<text x="246.1" y="68.1">PB14</text>
<text x="252.6" y="71.9">25</text>
<text x="252.6" y="69.4">26</text>
<text x="252.6" y="66.8">27</text>
<text x="130.5" y="72.4">1</text>
<text x="215.3" y="73.2">VDD_1</text>
<text x="246.1" y="73.2">PB12</text>
<text x="45.5" y="88.2">1</text>
<text x="91.2" y="88.2">1</text>
<text x="45.5" y="90.7">2</text>
<text x="91.2" y="90.7">2</text>
<text x="198.9" y="100.1" transform="rotate(-90 198.9 100.1)">3 PD1</text>
<text x="204" y="100.1" transform="rotate(-90 204 100.1)">2</text>
<text x="198.9" y="111.5" transform="rotate(-90 198.9 111.5)">4</text>
<text x="247.4" y="128.8">1</text>
<text x="247.4" y="131.4">3</text>
<text x="253.8" y="128.8">2</text>
<text x="253.8" y="131.4">4</text>
<text x="102.5" y="134.2">1</text>
<text x="102.5" y="136.7">2</text>
<text x="104.8" y="135.4">1</text>
<text x="104.8" y="138">2</text>
<text x="247.4" y="133.9">5</text>
<text x="247.4" y="136.4">7</text>
<text x="253.8" y="133.9">6</text>
<text x="253.8" y="136.4">8</text>
<text x="35.2" y="139.2">1</text>
<text x="35.2" y="141.8">2</text>
<text x="37.5" y="140.5">1</text>
<text x="37.5" y="143">2</text>
<text x="59.3" y="139.2">1</text>
<text x="59.3" y="141.8">2</text>
<text x="61.6" y="140.5">1</text>
<text x="61.6" y="143">2</text>
<text x="247.4" y="139">9</text>
<text x="252.5" y="139">10</text>
<text x="35.2" y="144.3">3</text>
<text x="35.2" y="146.9">4</text>
<text x="37.5" y="145.6">3</text>
<text x="37.5" y="148.1">4</text>
<text x="59.3" y="144.3">3</text>
<text x="59.3" y="146.9">4</text>
<text x="61.6" y="145.6">3</text>
<text x="61.6" y="148.1">4</text>
<text x="39" y="164.6">1</text>
<text x="39" y="167.2">2</text>
<text x="41.3" y="165.9">1</text>
<text x="59.3" y="167.2">1</text>
<text x="39" y="169.7">3</text>
<text x="39" y="172.3">4</text>
<text x="41.3" y="168.4">2</text>
<text x="41.3" y="171">3</text>
<text x="41.3" y="173.5">4</text>
<text x="59.3" y="169.7">2</text>
<text x="59.3" y="172.3">3</text>
<text x="61.6" y="168.4">1</text>
<text x="61.6" y="171">2</text>
<text x="61.6" y="173.5">3</text>
<text x="39" y="174.8">5</text>
<text x="39" y="177.3">6</text>
<text x="41.3" y="176.1">5</text>
<text x="41.3" y="178.6">6</text>
<text x="59.3" y="174.8">4</text>
<text x="61.6" y="176.1">4</text>
</g>
<g font-size="2.2" fill="#00f">
<text x="4.8" y="17.1">PA4 R46</text>
<text x="4.8" y="14.5">PA6</text>
<text x="53.1" y="14.5">PA7</text>
<text x="81" y="13.3">PB52</text>
<text x="142" y="15.8">FB1</text>
<text x="204.2" y="15.8">PC13</text>
<text x="4.8" y="19.6">PA2 R45</text>
<text x="176.3" y="23.4">FB1</text>
<text x="204.2" y="23.4">PD0</text>
<text x="204.2" y="18.3">PC14</text>
<text x="204.2" y="20.9">PC15</text>
<text x="257.6" y="20.9">PB8</text>
<text x="257.6" y="18.3">PB9</text>
<text x="204.2" y="26">PD1</text>
<text x="204.2" y="28.5">NRST</text>
<text x="257.6" y="28.5">PB6</text>
<text x="257.6" y="26">PB7</text>
<text x="281.7" y="29.8">NRST</text>
<text x="257.6" y="33.6">PB4</text>
<text x="257.6" y="31">PB5</text>
<text x="204.2" y="36.1">PA0</text>
<text x="204.2" y="38.7">PA1</text>
<text x="204.2" y="41.2">PA2</text>
<text x="257.6" y="41.2">PA14</text>
<text x="257.6" y="38.7">PA15</text>
<text x="257.6" y="36.1">PB3</text>
<text x="204.2" y="43.7">PA3</text>
<text x="204.2" y="46.3">PA4</text>
<text x="11.2" y="51.4">PB0</text>
<text x="58.2" y="50.1">PB10</text>
<text x="204.2" y="48.8">PA5</text>
<text x="204.2" y="51.4">PA6</text>
<text x="204.2" y="53.9">PA7</text>
<text x="257.6" y="53.9">PA11</text>
<text x="257.6" y="51.4">PA12</text>
<text x="257.6" y="48.8">PA13</text>
<text x="204.2" y="56.4">PB0</text>
<text x="204.2" y="59">PB1</text>
<text x="257.6" y="59">PA9</text>
<text x="257.6" y="56.4">PA10</text>
<text x="204.2" y="61.5">PB2</text>
<text x="204.2" y="64.1">PB10</text>
<text x="257.6" y="61.5">PA8</text>
<text x="257.6" y="64.1">PB15</text>
<text x="204.2" y="66.6">PB11</text>
<text x="257.6" y="71.7">PB12</text>
<text x="257.6" y="69.1">PB13</text>
<text x="257.6" y="66.6">PB14</text>
<text x="8.6" y="94.5">PA11</text>
<text x="54.4" y="94.5">PA12</text>
<text x="257.6" y="98.4">PA10</text>
<text x="203.8" y="115.3" transform="rotate(-90 203.8 115.3)">PD01</text>
<text x="257.6" y="114.9">PA15</text>
<text x="238.5" y="135.2">PB6</text>
<text x="238.5" y="137.7">PB7</text>
<text x="26.4" y="141.5">PB1</text>
<text x="26.4" y="144.1">PB2</text>
<text x="50.5" y="144.1">PB3</text>
<text x="50.5" y="146.6">PB4</text>
<text x="75.9" y="149.2">PB11</text>
<text x="30.2" y="172">PB13</text>
<text x="30.2" y="169.5">PA8</text>
<text x="50.5" y="172">PA0</text>
<text x="30.2" y="177.1">PB14</text>
<text x="30.2" y="174.6">PA9</text>
<text x="50.5" y="174.6">PA1</text>
</g>
<g font-size="1.9">
<text x="119.9" y="10.7">3</text>
<text x="122.2" y="11.6">VIN</text>
<text x="131" y="11.6">BOOT</text>
<text x="137.6" y="10.7">6</text>
<text x="119.9" y="15.7">5</text>
<text x="122.2" y="16.7">EN</text>
<text x="130" y="18" transform="rotate(-90 130 18)">GND</text>
<text x="133.3" y="14.2">SW</text>
<text x="134" y="16.7">FB</text>
<text x="137.6" y="13.2">2</text>
<text x="137.6" y="15.7">4</text>
<text x="128.8" y="20.6" transform="rotate(-90 128.8 20.6)">1</text>
</g>
</svg>
